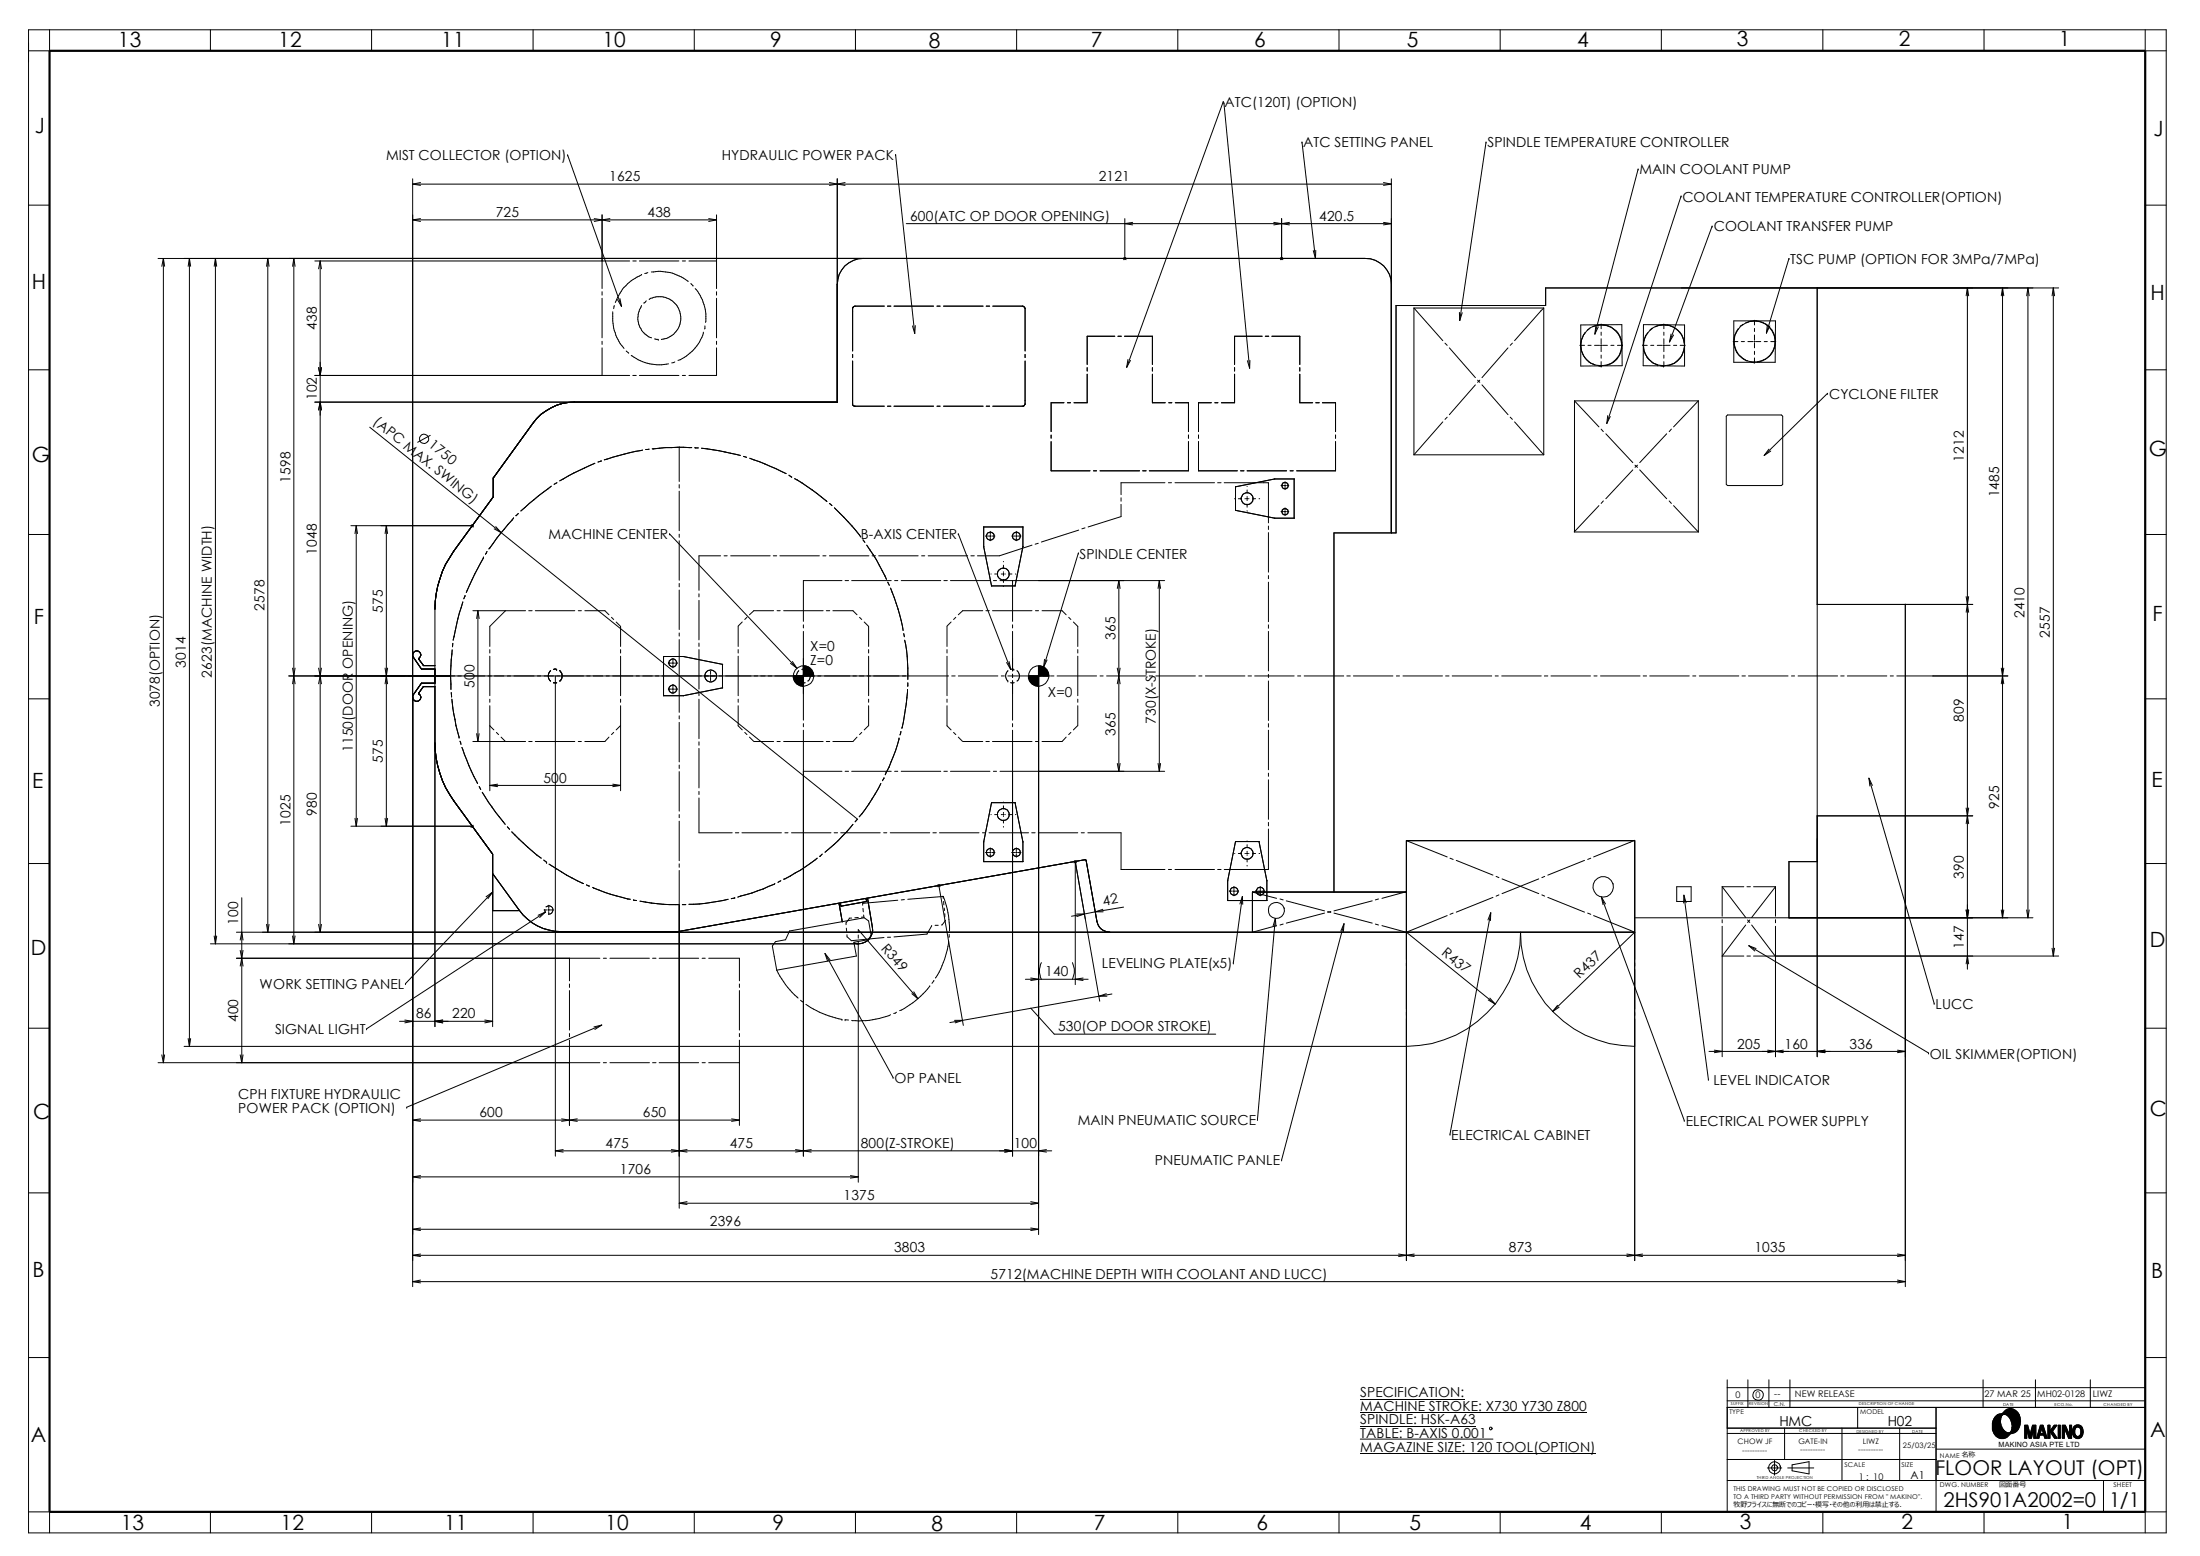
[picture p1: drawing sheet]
<svg xmlns="http://www.w3.org/2000/svg" width="297mm" height="210mm" viewBox="0 0 297 210" stroke-linecap="round" stroke-linejoin="round" font-family="sans-serif">
<g fill="none" stroke="#000" stroke-width=".14">
<path d="M3.9 4h288.5v202.9h-288.5zM6.7 4v2.9h-2.8M28.4 4v2.9M50.2 4v2.9M72 4v2.9M93.7 4v2.9M115.5 4v2.9M137.2 4v2.9M159 4v2.9M165.1 13.7h.1M165.1 13.7l-13 35.9M165.2 13.9h.1"/>
<path d="M165.2 13.9l3.5 35.8M175.8 19.2h.1M175.8 19.2l1.8 15.7M180.8 4v2.9M200.6 19.2h.1M200.6 19.2l-3.5 24.1M202.5 4v2.9M224.3 4v2.9M246.1 4v2.9M267.8 4v2.9M289.6 4v2.9h2.8M3.9 27.7h2.8"/>
<path d="M21.3 34.9h163a3.5 3.5 0 0 1 3.5 3.5M22.1 34.9l-.3 1M22.1 34.9l.1 1M22.1 34.9v108.5M25.6 34.9l-.2 1M25.6 34.9l.1 1M25.6 34.9v106.3M29.1 34.9l-.2 1M29.1 34.9l.2 1M29.1 34.9v92.5M36.2 34.9l-.2 1M36.2 34.9l.1 1"/>
<path d="M36.2 34.9v90.9M39.7 34.9l-.2 1M39.7 34.9l.1 1M39.7 34.9v92.5M42.5 35.2h42.5M43.2 35.2v90.6M43.2 35.2l-.2 1.1M43.2 35.2l.2 1.1M55.7 24.1v149.6M55.7 29.7h41M55.7 29.7l1.1 .2M55.7 24.8l1.1 .2"/>
<path d="M55.7 24.8h132.1M56.8 29.5l-1.1 .2M56.8 24.6l-1.1 .2M76.6 20.9h.1M76.6 20.9l7.3 20.5M80.2 29.5l1.1 .2M81.3 29v9.9M81.3 39.4v.4M81.3 29.7l-1.1 .2M81.3 29.7l1 .2M82.3 29.5l-1 .2M85.4 35.2h.5"/>
<path d="M86.3 35.2h5.4M86.6 37v.1a6.8 6.8 0 0 0-3.5 3.7M87.5 36.8l-.5 .1M87.9 36.7a6.5 6.5 0 0 1 2.9 .2 6.5 6.5 0 0 1 2 1l.1 .1M92.1 35.2h.4M93 35.2h3.7M93.3 38.3l.3 .3M93.9 38.9a5.8 5.8 0 0 1 1.4 3.5l-.1 1.1M95.7 29.5l1 .2M96.7 29v9.9M96.7 39.4v.4M96.7 29.7l-1 .2"/>
<path d="M112 24.6l1 .2M113 24.1v30.2h-70.5M113 24.8l-1 .2M113 24.8l1.1 .2M114.1 24.6l-1.1 .2M116.5 34.9a3.5 3.5 0 0 0-3.5 3.5M120.9 20.9h.1M120.9 20.9l2.6 24.1M122.3 30.2h65.5M151.7 34.8l.3 .3M151.8 29.5v5.6M152 34.8l-.3 .3"/>
<path d="M152.9 30l-1.1 .2 1.1 .2M172 30l2.1 .4M172.9 34.8l.3 .3M173 29.5v5.6M173.1 34.8l-.3 .3M174.1 30l-2.1 .4M177.3 33.8l.3 1.1M177.6 33.8v1.1M186.8 24.6l1 .2M186.8 30l1 .2M187.8 24.1v47.8M187.8 24.8l-1 .2"/>
<path d="M187.8 30.2l-1 .2M221.1 22.8h.1M221.1 22.8l-5.8 22.3M226.9 26.5h.1M226.9 26.5l-10 30.6M231.1 30.5h.1M231.1 30.5l-5.7 15.6M241.5 34.9h.1M241.5 34.9l-3 10.1M245.3 38.9v103.7M265.6 38.9l-.2 1M265.6 38.9l.2 1"/>
<path d="M265.6 38.9v91.9M270.3 38.9l-.1 1M270.3 38.9l.2 1M270.3 38.9v85M273.8 38.9l-.2 1M273.8 38.9l.1 1M273.8 38.9v85M277.2 38.9l-.2 1M277.2 38.9l.2 1M277.2 38.9v90.1M277.9 38.9h-69.2v2.3h-20.2v30.7h-8.4v48.5M289.6 27.7h2.8"/>
<path d="M3.9 49.9h2.8M42.5 50.7h42.5M43 55.3l.2-1 .2 1M43 49.6l.2 1.1 .2-1.1M49.9 57.7l17.7 14.2M58.1 58.8l-1.7 .9M77.6 54.3a7.1 7.1 0 0 0-5.7 2.8l-5.3 7.4v2.6l-5.3 7.3a13.9 13.9 0 0 0-2.6 7.8v56.4M81.3 40.3v5.3M81.3 46.1v.4M81.3 46.9v3.8M82.7 42.1v1.2a6 6 0 0 0 1.5 3.7M82.9 41.2l-.1 .5"/>
<path d="M83.4 40.4l.5 1M83.7 40.3l.2 1.1M84.5 47.4l.4 .3M85.2 48a6.2 6.2 0 0 0 5.1 1.1M85.4 50.7h.5M86.3 50.7h5.4M86.6 41.2a2.89 2.89 0 0 0 1.4 4.4M87.2 40.6l-.3 .3M87.6 40.4a2.89 2.89 0 0 1 4.2 1.7 2.89 2.89 0 0 1-2.5 3.7M88.4 45.7l.5 .1M88.9 45.8h.1M91.1 48.9l-.4 .1"/>
<path d="M92.1 50.7h.4M95 44.8a5.6 5.6 0 0 1-3.5 3.8M95.2 44l-.1 .4M96.7 40.3v5.3M96.7 46.1v.4M96.7 46.9v3.8h-3.7M115.1 47.8v.5M115.1 48.7v6l.2 .1h4.1M119.4 41.3h-4l-.3 .2v5.9M119.8 41.3h.5M119.8 54.8h.5M120.7 41.3h5.3"/>
<path d="M120.7 54.8h5.3M123.2 44l.3 1M123.6 43.9l-.1 1.1M126.5 41.3h.4M126.5 54.8h.4M127.4 41.3h5.3M127.4 54.8h5.3M133.1 41.3h.5M133.1 54.8h.5M134 41.3h4.1l.2 .2 .1 5.9M138.4 48.7v5.9l-.1 .1-.1 .1h-4.2M138.4 47.8v.5"/>
<path d="M141.9 59.6v3.9h5.3M141.9 58.7v.4M143.6 54.4h-1.7v3.9M144.1 54.4h.4M146.8 50.5v3.9h-1.8M146.8 49.6v.5M150.5 45.4h-3.7v3.8M150.9 45.4h.5M151.8 45.4h3.8v3.8M152.3 48.5l-.2 1.1M152.6 48.6l-.5 1M155.6 49.6v.5"/>
<path d="M155.6 50.5v3.9h1.7M157.8 54.4h.4M158.7 54.4h1.7v3.9M160.4 58.7v.4M160.4 59.6v3.9h-5.2M161.8 59.6v3.9h5.2M161.8 58.7v.4M163.5 54.4h-1.7v3.9M164 54.4h.4M166.7 50.5v3.9h-1.8M166.7 49.6v.5M168.4 48.7l.3 1"/>
<path d="M168.7 48.6v1.1M170.4 45.4h-3.7v3.8M170.8 45.4h.5M171.7 45.4h3.8v3.8M175.5 50.5v3.9h1.7M175.5 49.6v.5M177.6 54.4h.5M178.5 54.4h1.8v3.9M180.3 59.6v3.9h-5.3M180.3 58.7v.4M190.9 41.6l3.9 4.4M190.9 41.6v19.8"/>
<path d="M190.9 41.6h17.5M194.8 56.9l-3.9 4.5M195.1 46.3l.3 .3M195.4 56.3l-.3 .3M195.7 46.9l3.5 4.1M197 42.2l.1 1.1M197.4 42.2l-.3 1.1M199.2 51.9l-3.5 4.1M199.5 51.3l.3 .3M199.8 51.3l-.3 .3M200.1 51.9l3.5 4.1M203.6 46.9l-3.5 4.1"/>
<path d="M203.9 56.3l.3 .3M204.2 46.3l-.3 .3M204.5 56.9l3.9 4.5M208.4 41.6l-3.9 4.4M208.4 41.6v19.8M212.6 54.1l3.3 3.5M212.6 54.1v17.7h16.7M212.6 54.1h16.7M213.3 46.6h.6M213.4 43.9l5.5-.1 .1 5.6h-5.6zM213.4 46.8a2.72 2.72 0 0 0 1.9 2.4M214 44.9l-.5 1-.1 .5"/>
<path d="M214.4 46.6h.4M214.6 44.3l-.3 .2M215 44.1a2.79 2.79 0 0 1 3.9 2.1 2.77 2.77 0 0 1-2.3 3.1M215.3 46.6h.6M215.4 44l-.1 1.1M215.7 49.4h.5M215.8 44.1l-.5 1M216.1 46.6h.2M216.2 49.4h.1M216.2 57.9l.3 .4M216.2 43.7v.7M216.2 44.8v.5"/>
<path d="M216.2 45.7v.7M216.2 46.5v.2M216.2 46.8v.7M216.2 47.9v.4M216.2 48.8v.7M216.4 46.6h.6M216.8 58.5l3.6 3.9M217 56.1l-.1 1M217.4 56.2l-.5 .9M217.5 46.6h.4M218.4 46.6h.6M221.7 46.6h.7"/>
<path d="M221.9 43.8l5.5 .1v5.5h-5.6zM222.4 44.9a2.77 2.77 0 0 0 1.3 4.3M222.8 46.6h.5M223.1 44.3l-.4 .3M223.4 44.1a2.69 2.69 0 0 1 2.3 0 2.7 2.7 0 0 1 1.7 2.3M223.7 49.2h.1M223.7 46.6h.7M224.2 49.4h.4M224.5 46.6h.2M224.6 49.4h.1M224.6 43.7v.7M224.6 44.8v.5"/>
<path d="M224.6 45.7v.7M224.6 46.5v.2M224.6 46.8v.7M224.6 47.9v.4M224.6 48.8v.7M224.8 46.6h.7M225 58.5l-3.6 3.9M225.6 45.1l-.2 1M225.6 57.9l-.3 .4M225.9 46.6h.5M225.9 45.2l-.5 .9M226.8 46.6h.7"/>
<path d="M227.4 46.9a2.73 2.73 0 0 1-2.4 2.4M229.3 54.1l-3.4 3.5M229.3 54.1v17.7M233.2 56h7.3l.2 .2v9.2l-.2 .1h-7.3l-.2-.1v-9.2zM234 46.1h.6M234.1 43.3h5.6l-.1 5.6h-5.5zM234.1 46.3a2.78 2.78 0 0 0 1.8 2.4M234.7 44.4a2.8 2.8 0 0 0-.6 1.7M235.1 46.1h.4M235.3 43.8l-.4 .2M236 46.1h.6M236.3 48.8l.3 .1"/>
<path d="M236.7 43.3l-1 .3M236.8 46.1h.2M236.8 48.9h.1M236.9 43.2v.7M236.9 44.3v.4M236.9 45.2v.7M236.9 46v.2M236.9 46.3v.6M236.9 47.4v.4M236.9 48.3v.7M237.1 46.1h.6M237.2 43.3a2.79 2.79 0 0 1 2.5 2.7 2.79 2.79 0 0 1-2.5 2.9"/>
<path d="M238.2 46.1h.4M238.6 43.9l-.1 1.1M238.9 44l-.4 1M239.1 46.1h.6M246.7 53.1h.1M246.7 53.1l-8.5 8.4M289.6 49.9h2.8M3.9 72.1h2.8M47.4 71h16.5M48.1 71l-.2 1M48.1 71l.2 1M48.1 71v40.5"/>
<path d="M52.2 71l-.2 1M52.2 71l.1 1M52.2 71v40.5M63.6 70.8l.3 .3M63.8 70.8v.3M63.9 70.8l-.3 .3M65.3 75.2l-2.4 4.8M65.7 74.4l-.2 .4M66.7 71.4l.9 .5M66.9 71.1l.7 .8M67.6 71.9l48.2 38.7M69.3 69.9l-2.2 2.7-1.1 1.5"/>
<path d="M70 69.3l-.4 .3M74.4 65.6l-1.7 1.3-2.4 2.1M75.2 65.2l-.4 .2M80.3 62.5l-2.8 1.3-1.9 1.1M81.2 62.2l-.5 .2M86.7 60.7l-1.7 .4-3.4 1M87.6 60.6l-.4 .1M90.4 72.1h.1M90.4 72.1l17.2 18.1M91.7 60.3v4.7M91.7 65.4v.5M91.7 66.3v5.3"/>
<path d="M91.7 72.1v.4M91.7 73v5.3M91.7 78.7v.5M91.7 79.6v5.4M93.4 60.4h-3.6l-1.7 .2M93.8 60.4l.5 .1M94.7 60.5l2.4 .3 2.8 .7M97.3 75h-2.9v4.7M97.7 75h.5M98.6 75h5.4M100.4 61.6l.4 .1M101.2 61.8l2.1 .8 2.8 1.3"/>
<path d="M104.4 75h.5M105.3 75h5.3M106.5 64.1l.4 .3M107.3 64.6l2.3 1.5 2 1.6M111.1 75h.4M112 75h5.3M112 67.9l.3 .3M112.6 68.5l2.4 2.5 1.2 1.5M113.7 78.4h-5.2v5.5M114.1 78.4h.5M115 78.4h5.3M116.5 72.9l.3 .3"/>
<path d="M117 73.6a26.3 26.3 0 0 1 2.7 4.6M117.7 75h.5M118.6 75h5.4M119.8 78.6l.3 .4M120.2 79.4l1 2.8 .7 2.9M120.8 78.4h.4M121.7 78.4h5.3M124.4 75h.4M125.3 75h5.3M127.4 78.4h.5M128.3 78.4h5.3M129.4 72.1h.1"/>
<path d="M129.4 72.1l7 18.2M131.1 75h.4M132.8 73.8l1.1 5.3h3.2M132.8 73.8h.1M133.1 72.3h.4M133.6 72.3h.2M133.7 71.7v.4M133.7 72.3v.2M133.7 72.6v.4M133.8 77.5h.1M133.9 72.3h.4M134.1 78.4h.4"/>
<path d="M134.3 77.5h.4M135 78.4h22.2M135.2 77.5h.1M135.3 77.5h.3M135.5 75.8h.1M135.5 76.3v.4M135.5 77.2v.1M135.5 77.4v.2M135.5 77.7h.1M135.5 78.2v.4M135.5 79.1v.1M135.7 77.5h.1"/>
<path d="M136.2 77.5h.4M136.6 72.3h.4M136.7 78.4v5.5M137.1 77.5h.1M137.1 72.3h.2M137.2 71.7v.4M137.2 72.3v.2M137.2 72.6v.4M137.4 72.3h.4M138.1 71.1v2.7M138.1 73.8h.1M138.1 73.8l-1.1 5.3"/>
<path d="M138.1 71.1h-5.3v2.7M139.3 73.6l-4.4 1.4h-2.9M140.2 73.3l-.5 .1M145.6 74.6h.1M145.6 74.6l-4.7 15.4M145.6 71.5l-5 1.7M146.5 71.2l-.5 .2M147.6 63.5h.4M148.5 63.5h5.3M151 78.4v25.7M151 78.4l-.2 1M151 78.4l.2 1"/>
<path d="M151.3 67.2v.4M151.3 68.1v1.6l-4.4 1.4M154.3 63.5h.4M156.5 78.4v25.7M156.5 78.4l.2 1M156.5 78.4l-.2 1M157.3 65.2h-6v1.6M157.7 65.2h.5M158.6 65.2h5.4M164.4 65.2h.4M165.3 65.2h5.9v5.4M166.7 67.3h.1"/>
<path d="M166.8 65.7h.1M166.8 65.7v3.2M166.8 68.9h.1M166.8 68.9l5.3 1h2.7M167.2 67.3h.4M167.5 63.5h.4M168.1 67.3h.1M168.3 67.3h.2M168.4 63.5h5.3M168.4 65.6v.1M168.4 66.1v.4M168.4 67v.1"/>
<path d="M168.4 67.2v.2M168.4 67.5v.1M168.4 68v.5M168.4 68.9v.1M168.6 67.3h.1M169.1 67.3h.4M170 67.3h.1M171.2 71v.5M171.2 71.9v5.3M171.2 77.7v.4M171.2 78.6v5.3M172.9 65.5h.4"/>
<path d="M172.9 69h.4M173.4 65.5h.2M173.4 69h.2M173.5 65v.3M173.5 65.4v.3M173.5 65.7v.4M173.5 68.5v.3M173.5 69v.2M173.5 69.3v.3M173.7 65.5h.3M173.7 69h.3M174.2 63.5h.4"/>
<path d="M174.7 64.6v5.3M174.8 64.6h-2.7l-5.3 1.1M190.9 61.4h17.5M215.9 68.2l-3.4 3.6M216.5 67.6l-.3 .3M220.4 63.4l-3.6 3.9M220.7 62.8l.4 .3M221.1 62.8l-.4 .3M221.4 63.4l3.6 3.9M225.3 67.6l.3 .3M225.9 68.2l3.4 3.6M238.8 60.6l-.6 .9"/>
<path d="M239.1 60.9l-.9 .6M289.6 72.1h2.8M3.9 94.3h2.8M39 91.2h83.7M39.5 90.2l.3 2.1M39.8 90.2l-.3 2.1M43 90.2l.2 1M43.2 91.2l-.2 1.1M43.2 91.2l.2 1.1M43.4 90.2l-.2 1M52 90.2l.3 2.1M52.3 90.2l-.3 2.1"/>
<path d="M56.5 93.6h.1M58.7 92.2h-1.8l-1.1 1.6a.56 .56 0 0 0 .2 .8 .56 .56 0 0 0 .8-.3 .56 .56 0 0 0-.3-.7M58.7 89.8h-1.6l-.6-.9a.55 .55 0 0 0 .3-.7 .55 .55 0 0 0-.8-.3 .55 .55 0 0 0-.2 .8l1.1 1.6h1.8M58.7 92.7h-1.6l-.6 .9M60.9 93.5l.1 .4M61 93.9h.1M61 94.4l.3 2 .7 3.2M61 87.7l-.2 3 .1 2.3M61.1 86.8v.5M62.5 81.2l-.7 2.3-.6 2.9M62.8 80.4l-.2 .4M63.8 82.4h7.2"/>
<path d="M64.3 99l.2 1.1M64.5 82.4l-.2 1.1M64.5 82.4l.2 1.1M64.5 82.4v17.7M64.7 99l-.2 1.1M66.1 98l.6 .5M66.1 87.7v.4M66.1 88.6v5.3M66.1 94.4v.4M66.1 95.2v11.5M67 98.8l.3 .3M67.6 99.5l.6 .5"/>
<path d="M68.2 82.4l-2.1 2.1v2.7M71.4 82.4h.4M72.3 82.4h5.3M74.3 90.5a.89 .89 0 0 0 0 1.4M74.7 92.1h.4M74.7 90.3h.4M75 91.2v64.8M75.1 90.3h.1M75.5 90.5a.83 .83 0 0 1 0 1.4M78.1 82.4h.4M79 82.4h2.7l.5 .6M82.2 99.5l-.5 .6h-2.7"/>
<path d="M82.5 83.3l.3 .3M82.8 98.8l-.3 .3M83.2 83.9l.6 .6v2.7M83.7 98l-.5 .5M83.8 87.7v.4M83.8 88.6v5.3M83.8 94.4v.4M83.8 95.2v11.5M90.2 93h.4M90.2 89.5h.4M90.7 93h.2M90.7 89.5h.2"/>
<path d="M90.8 88.9v.4M90.8 89.4v.2M90.8 89.7v.4M90.8 92.4v.4M90.8 92.9v.2M90.8 93.2v.4M91.1 93h.4M91.1 89.5h.4M91.7 85.4v.5M91.7 86.3v4.7M91.7 91.1v.3M91.7 91.4v4.7"/>
<path d="M91.7 96.6v.4M91.7 97.5v5.3M92.2 88.6l5.3 1.1M92.3 88.6h-2.7v5.3h2.7M94.4 80.1v.5M94.4 81v5.4M94.4 86.8v.4M94.4 87.7v5.3M94.4 93.5v.4M94.4 94.4v5.3M95.9 90.6v.4M95.9 91.1v.3"/>
<path d="M95.9 91.4v.5M97.5 92.8l-5.3 1.1M97.5 92.8h.1M97.5 89.7v3.1M97.5 89.7h.1M99.7 95.2v2.8l.5 .5M99.7 84.5v2.7M99.7 87.7v.4M99.7 88.6v5.3M99.7 94.4v.4M100.2 83.9l-.5 .6M100.5 98.8l.3 .3"/>
<path d="M100.8 83.3l-.3 .3M101.2 99.5l.5 .5M104.4 82.4h-2.6l-.6 .6M104.9 82.4h.4M105.8 82.4h5.3M106.7 89.5l.9 .7M107 89.3l.6 .9M107.8 91.9h.1M107.8 90.5a1.02 1.02 0 0 0 0 1.4M108.2 92.1h.5M108.2 90.3h.5M108.5 84.3v.5"/>
<path d="M108.5 85.2v12M108.5 97.7v.4M108.5 98.6v57.4M108.7 90.3h.1M109.1 90.5a.91 .91 0 0 1 0 1.4M111.5 82.4h.5M112.4 82.4h2.7l.6 .6M115.7 99.5l-.6 .6h-2.7M116 83.3l.3 .3M116.3 98.8l-.3 .3M116.7 83.9l.6 .6v2.7M117.2 98l-.5 .5"/>
<path d="M117.3 87.7v.4M117.3 88.6v5.3M117.3 94.4v.4M117.3 95.2v2.8M121.4 99.6a23.2 23.2 0 0 1-1.9 5M121.6 98.7l-.1 .5M122 85.5l.1 .4M122.1 86.4a18.7 18.7 0 0 1 .5 5.3M122.5 93a29.2 29.2 0 0 1-.7 5.3M122.6 92.2l-.1 .4M122.7 91.2h5.4M127.8 95.2v2.8l.6 .5"/>
<path d="M127.8 84.5v2.7M127.8 87.7v.4M127.8 88.6v5.3M127.8 94.4v.4M128.4 83.9l-.6 .6M128.5 91.2h.4M128.7 98.8l.3 .3M129 83.3l-.3 .3M129.4 91.2h5.3M129.4 99.5l.5 .5M132.7 82.4h-2.7l-.6 .6M133.1 82.4h.5"/>
<path d="M134 82.4h5.3M135.2 91.2h.4M135.9 89.4l.5 .9M136.1 91.9h.1M136.1 91.2h5.5M136.1 90.5a1.02 1.02 0 0 0 0 1.4M136.2 89.3l.2 1M136.4 92.1h.5M136.4 90.3h.5M136.7 84.3v.5M136.7 85.2v5.4M136.7 91v.4"/>
<path d="M136.7 91.9v5.3M136.7 97.7v.4M136.7 98.6v57.4M136.9 90.3h.1M137.3 90.5a.88 .88 0 0 1 0 1.4M139.8 82.4h.4M140.2 89.9v76.7M140.7 82.4h2.7l.5 .6M141 89l-.1 1M141.4 89.1l-.5 .9M141.8 91.2h.5M142.7 91.2h5.3"/>
<path d="M143.9 99.5l-.5 .6h-2.7M144.3 83.3l.3 .3M144.6 98.8l-.3 .3M144.9 83.9l.6 .6v2.7M145.5 98l-.6 .5M145.5 87.7v.4M145.5 88.6v5.3M145.5 94.4v.4M145.5 95.2v2.8M148.5 91.2h.4M149.4 91.2h5.3M150.8 90.2l.2 1"/>
<path d="M151 91.2l.2 1.1M151 91.2l-.2 1.1M151.2 90.2l-.2 1M155.2 91.2h.4M156 91.2h5.4M161.8 91.2h.5M162.7 91.2h5.4M168.5 91.2h.5M169.4 91.2h5.3M171.2 84.3v.5M171.2 85.2v5.4M171.2 91v.4"/>
<path d="M171.2 91.9v5.3M171.2 97.7v.4M171.2 98.6v5.3M175.2 91.2h.4M176.1 91.2h5.3M181.8 91.2h.5M182.7 91.2h5.3M188.5 91.2h.4M189.4 91.2h5.3M195.2 91.2h.4M196 91.2h5.4M201.8 91.2h.5"/>
<path d="M202.7 91.2h5.4M208.5 91.2h.5M209.4 91.2h5.3M215.2 91.2h.4M216.1 91.2h5.3M221.8 91.2h.5M222.7 91.2h5.3M228.5 91.2h.4M229.4 91.2h5.3M235.2 91.2h.4M236.1 91.2h5.3M241.9 91.2h.4"/>
<path d="M242.7 91.2h5.4M245.3 81.6h21M248.5 91.2h.5M249.4 91.2h5.3M255.2 91.2h.4M256.1 91.2h15M257.2 81.5v92.2M265.4 80.5l.4 2.1M265.8 80.5l-.4 2.1M270.2 90.2l.3 2.1M270.5 90.2l-.3 2.1M289.6 94.3h2.8"/>
<path d="M3.9 116.5h2.8M47.4 111.5h16.5M47.9 110.4l.2 1.1M48.3 110.4l-.2 1.1M52 110.4l.2 1.1M52.3 110.4l-.1 1.1M58.7 100.3a13.7 13.7 0 0 0 2.6 7.8l5.2 7.2v23.3M62.1 100l.1 .5M62.4 100.9a32.6 32.6 0 0 0 2.1 4.8M63.6 111.4l.3 .3M63.8 111.4v.3M63.8 100.1h7.2"/>
<path d="M63.9 111.4l-.3 .3M64.7 106.2l.2 .4M65.1 106.9l1.8 2.7 1.3 1.7M66.1 106l1.1 .2M66.1 106h17.7M66.5 117.9l3.6 5a6.9 6.9 0 0 0 5.6 2.8h15.8l54.9-9.7 .2 .1 1.5 8.2a1.76 1.76 0 0 0 1.7 1.5M67.2 105.8l-1.1 .2M68.5 111.6l.3 .3M69.1 112.3l2.1 2 1.9 1.5M71.4 100.1h.4M72.3 100.1h5.3M73.4 116.1l.4 .3"/>
<path d="M73.8 116.4h.1M74.1 116.6a24.5 24.5 0 0 0 4.7 2.7M78.1 100.1h.4M79.2 119.4l.4 .2M80 119.8l2.4 .9 2.7 .7M82.7 105.8l1.1 .2M83.8 106l-1.1 .2M91.7 103.3v.4M91.7 104.1v5.4M91.7 109.9v.5M91.7 110.8v5.4M91.7 116.6v.5"/>
<path d="M91.7 117.5v45.6M94.4 100.1v.5M94.4 101v5.3M94.4 106.8v.4M94.4 107.7v4.7h4.4M99.3 112.4h.4M100.2 112.4h5.3M101.8 100.1h2.6M104.6 119.3a30 30 0 0 1-5 1.8M104.9 100.1h.4M105.4 118.9l-.4 .2M105.8 100.1h5.3"/>
<path d="M106 112.4h.4M106.8 112.4h5.4M108.5 104.1h5.2M110.3 115.8l-2.2 1.6-2.3 1.3M111 115.3l-.3 .3M111.5 100.1h.5M112.6 112.4h.5M113.5 112.4h5.3M114.1 104.1h.5M115 104.1h5.3M115.1 111.3l-1.9 2.2-1.8 1.5M115.7 110.6l-.3 .3"/>
<path d="M118.9 105.7l-1.6 2.8-1.3 1.7M119.3 112.4h.4M119.3 105l-.2 .4M120.2 112.4h5.3M120.8 104.1h.4M121.7 104.1h5.3M125.9 112.4h.5M126.6 119.5h.3M126.6 119.4l.3 .3M126.7 119.4v.3M126.7 119.5l3.3 18.9M126.8 112.4h5.4"/>
<path d="M126.9 119.4l-.3 .3M127.4 104.1h.5M128.3 104.1h5.3M130 100.1h2.7M132.6 112.4h.5M132.8 113.6h.1M132.8 113.6v2.7h5.3M133.1 115.1h.4M133.1 100.1h.5M133.5 112.4h5.4M133.6 115.1h.2M133.7 114.4v.5"/>
<path d="M133.7 114.9v.2M133.7 115.3v.4M133.8 109.9h.1M133.9 115.1h.4M134 100.1h5.3M134.1 104.1h.4M134.3 109.9h.4M135 104.1h22.2M135.2 109.9h.1M135.3 109.9h.3M135.5 108.2v.1M135.5 108.8v.4"/>
<path d="M135.5 109.6v.1M135.5 109.8v.2M135.5 110.2h.1M135.5 110.7v.4M135.5 111.5v.1M135.7 109.9h.1M136.2 109.9h.4M136.6 115.1h.4M137 108.3l1.1 5.3M137.1 108.3h-3.2l-1.1 5.3M137.1 109.9h.1M137.1 115.1h.2"/>
<path d="M137.2 114.4v.5M137.2 114.9v.2M137.2 115.3v.4M137.4 115.1h.4M138.1 113.6h.1M138.1 113.6v2.7M139.3 112.4h.4M139.8 100.1h.4M140.2 112.4h5.3M145 116.3h.3M145 116.2l.3 .3M145.2 116.2v16.7"/>
<path d="M145.2 116.3l3.3 18.8M145.3 116.2l-.3 .3M146 112.4h.4M146.9 112.4h4.4v4.9h6M150.8 103l.2 1.1M151.2 103l-.2 1.1M156.3 103l.2 1.1M156.7 103l-.2 1.1M157.7 117.3h.5M158.6 117.3h5.4M164.4 117.3h.4M165.7 118.9h.1"/>
<path d="M165.7 118.9v2.6h5.4M166.6 119.6v.5M166.7 115.2h.1M167.2 115.2h.4M168.1 115.2h.1M168.3 115.2h.2M168.4 113.5h.1M168.4 114v.4M168.4 114.9v.1M168.4 115.1v.2M168.4 115.4h.1M168.4 115.9v.4"/>
<path d="M168.4 116.8v.1M168.6 115.2h.1M169.1 115.2h.4M170 113.6l1 5.3M170 115.2h.1M170 113.6h-3.2l-1.1 5.3M170.1 119.6v.5M171 118.9h.1M171 118.9v2.6M171.2 111.9v5.4h-5.9M171.2 104.4v.4M171.2 105.2v5.4"/>
<path d="M171.2 111v.5M189.9 113.5l5.5 2.2M189.9 113.5h30.8v56.6M189.9 113.5v56.6M195.7 115.8l.5 .2M196.6 116.1l4.9 2M202 118.3l.4 .1M202.8 118.6l4.9 2M207.7 118.6l-4.9 2M208.5 118.3l-.3 .1M213.9 116.1l-4.9 2M214.8 115.8l-.5 .2"/>
<path d="M220.6 113.4l-5.5 2.3M226.4 119.7h1.9v2h-1.9zM232.5 119.7v4M232.5 119.7h2.9M232.5 119.7l3.2 4.1M235.8 119.7h.5M236.7 119.7h3M239.7 119.7v4M239.7 119.7l-3.2 4.1M245.3 116.3h-3.8v7.6M245.3 110.1h21M252.3 105l8.8 30.4"/>
<path d="M252.3 105l.5 1M252.3 105l.1 1.1M265.4 109.1l.4 2.1M265.8 109.1l-.4 2.1M289.6 116.5h2.8M3.9 138.8h2.8M28.4 127.4h87.5M28.9 126.3l.2 1.1M29.3 126.3l-.2 1.1M31.9 129.3h49.1M31.9 125.8h188.8l-11.1 10.7M32.4 128.3l.2 1"/>
<path d="M32.4 126.9l.2-1.1 .2 1.1M32.6 121.2v22.2M32.6 129.3l-.2 1.1M32.6 129.3l.2 1.1M32.8 128.3l-.2 1M36 124.8l.2 1M36.3 124.8l-.1 1M39.5 126.3l.2 1.1M39.8 126.3l-.1 1.1M43 124.8l.2 1M43.4 124.8l-.2 1M49.5 138.9h.1"/>
<path d="M53.9 137.8h12.6M54.7 137.7l1 .1-1 .2M54.7 132.8h.1M59.8 137.7l-1.1 .1 1.1 .2M65.4 137.7l1.1 .1M66.5 122.9h3.5M66.5 137.8l-1.1 .2M66.5 120.4l-11.8 12.4M66.5 120.4l-.6 .9M66.5 120.4l-.9 .6M73.4 122.8h.5M73.5 122.8l.1 .3"/>
<path d="M73.6 123.1h.1M73.6 123.1l-24.1 15.8M73.6 123.1l-.7 .7M73.6 123.1l-1 .4M73.7 122.4a.56 .56 0 0 1 .9 .2 .56 .56 0 0 1-.6 .8M74 122.8h.2M74.1 122.2v.4M74.1 122.7v.2M74.1 123v.4M74.3 122.8h.5M76.9 129.3v3.1M76.9 132.8v.5"/>
<path d="M76.9 133.7v5.3M76.9 139.5v.4M81.2 138.3l-1 .3M81.2 138.3l-.9 .6M81.2 138.3l-26.3 11.1M81.4 129.3h.5M82.3 129.3h5.4M85.5 121.5h.4M86.4 121.6a23.2 23.2 0 0 0 5.3 .5M88.1 129.3h.5M89 129.3h5.3M92.1 122.1h.5"/>
<path d="M94.8 129.3h.4M95.7 129.3h4.1v3.1M98.3 121.4l-1.5 .3a17.6 17.6 0 0 1-3.8 .3M99.2 121.2l-.5 .1M99.8 132.8v.5M99.8 133.7v5.3M99.8 139.5v.4M104.7 127.1l1.3-.3 .6-1.2 10.1-1.7 .6 .4 .3 1.9-.4 .6-1.9 .4 .3 1.8-10.7 1.9-.6-3.2zM104.9 130.9a11.7 11.7 0 0 0 2.8 3.8M108.1 135l.3 .3M108.8 135.6a12.2 12.2 0 0 0 4.9 2M111.4 128.7l9.2 16.7"/>
<path d="M111.4 128.7l.7 .8M111.4 128.7l.3 1M113.7 137.6h.1M113.7 124.4l-.4-2.4h.2v.3l3.5-.6-.1-.3 .2-.1 .7 3.8a1.89 1.89 0 0 1-2.5 2.2M114.1 137.6h.1M114.1 137.6l.5 .1M114.3 125.3v.4M114.3 126.2v.2M114.4 126.4l.5 .6 4.4-.5M114.6 123.9h.4M114.7 124l-.5 .5v.3M115.9 125.7v-.2l8 9.3"/>
<path d="M115.9 126.2v.4M115.9 127.1v32.5M115.9 123.8l-.5 .1M116.5 122.6v.5M116.6 123.5v.3h-.3M119.8 126.5h.4M120.2 136.9a11 11 0 0 1-5.2 .8M121 136.6l-.4 .2M121.2 121.5l-4.7 .4v.3M122.1 121.4l-.4 .1M122.6 121.4l4.7-.4 .5 1.3 .3 1.3 .1 2M123.1 134.1l.8 .7"/>
<path d="M123.4 133.9l.5 .9M125.5 133.1a10.7 10.7 0 0 1-4 3.3M125.8 124.9l-.7 1.2-4.4 .3M126.1 132.3l-.3 .4M126.2 124.9h.5M127.2 124.8h-.1M127.3 120.9v.3M127.4 121.7v.4M127.5 122.6v.2M127.6 123.3v.4M127.6 124.2l-.4 .6M128.1 127a12.3 12.3 0 0 1-1.3 4.2l-.5 .8"/>
<path d="M128.1 126.1v.4M128.9 137.7h1.1M130 137.7l-1.1 .3M130 137.7l-1.8 .3M138.4 132.2h8.5M139.1 132l1.1 .2-1.1 .1M139.1 136.1l3.2 3.5h21.8M140.6 129.9l-.1 .3a2.55 2.55 0 0 0 .1 2M144.8 129.9l.1 .3a2.35 2.35 0 0 1-.1 2M145.3 123.4h1.1M146.2 132l-1 .2 1 .1M146.4 123.4l-1 .3"/>
<path d="M146.4 123.4l-1.7 .3M147.9 123.1h1M147.9 123.1l-1.5 .3M148.4 134.5l-18.4 3.2M148.4 134.5h1M148.9 122.7l-1 .4M149.4 134.1l-1 .4M150.1 134.2l-1.7 .3M151.7 122.4l-3.8 .7M165.9 120.3h.5M166.5 130h.1M166.5 120.3h.2"/>
<path d="M166.6 120.2v.2M166.6 120.5v.4M166.8 120.3h.4M167.7 121l-1.2 9M167.7 121l.1 1M167.7 121l-.3 1M169.1 120.4l3.2 .8M169.1 120.4v5.4l3.2-.9M169.1 120.4h20.8M169.5 120.3h.4M170 120.3h.2M170.1 120.2v.2"/>
<path d="M170.1 120.5v.4M170.3 120.3h.5M172.2 124l-2.4 27.1M172.2 124l.1 1M172.2 124l-.3 1M172.8 121.3l.4 .2M173.2 124.7l-.4 .1M173.7 121.6l5.1 1.3M178.8 123.2l-5.1 1.4M179.2 123l.5 .1M179.7 123l-.5 .1M180.1 123.2l5.2 1.4"/>
<path d="M181.4 124.7l-8.4 31.8M181.4 124.7v1M181.4 124.7l-.4 .9M185.3 121.6l-5.2 1.3M185.7 124.7l.4 .1M186.1 121.3l-.4 .2M186.6 124.9l3.2 .9M189.8 120.4l-3.2 .8M195.4 123.6l-5.5 2.2 11.9 9.7M196.2 123.2l-.5 .2M200.9 135l.9 .5M201.1 134.7l.7 .8"/>
<path d="M201.3 123.2l-5.6 29.9M201.3 123.2l-.1 1M201.3 123.2l-.4 1M201.5 121.1l-4.9 2M202.4 120.8l-.4 .1M208.2 120.8l.3 .1M209 121.1l4.9 2M210.3 135.7l-.7 .8M210.5 135.9l-.9 .6M214.3 123.2l.5 .2M215.1 123.6l5.5 2.2M216.2 121.1l11.2 30.1"/>
<path d="M216.2 121.1l.5 .9M216.2 121.1l.2 1M220.7 123.9h53.7M227.3 120.8l3.3 24.9M227.3 120.8l.3 1M227.3 120.8v1.1M232.5 124.1v.4M232.5 125v17.6M235.7 124.8l-3.2 4.2h2.9M235.8 129h.5M235.9 124.2l.3 .3M236.1 127.6l24.2 14.5"/>
<path d="M236.1 127.6l1 .4M236.1 127.6l.8 .8M236.2 124.2l-.3 .3M236.5 124.8l3.1 4.2M236.7 129h41.2M239.7 124.1v.4M239.7 125v17.6M261.1 135.4h.1M265.4 122.8l.2 1.1 .2-1.1M265.4 130.1l.2-1.1 .2 1.1M270.2 122.8l.1 1.1M270.5 122.8l-.2 1.1"/>
<path d="M273.6 122.8l.2 1.1M273.9 122.8l-.1 1.1M277 128l.2 1M277.4 128l-.2 1M289.6 138.8h2.8M21.3 143.4h59.7M21.8 142.4l.3 1M22.2 142.4l-.1 1M24.8 141.2h165.1a15.5 15.5 0 0 0 15.4-15.4 15.5 15.5 0 0 0 15.4 15.4M25.4 140.2l.2 1M25.7 140.2l-.1 1M32.4 142.4l.2 1"/>
<path d="M32.8 142.4l-.2 1M54.9 149.4h.1M55.7 158.8h60.2M55.7 158.8l1.1 .2M55.7 151.2l1.1 .1M55.7 151.2h44.1M56.8 158.7l-1.1 .1M56.8 151l-1.1 .2M75 155.3h67M75 155.3l1 .2M75.8 151l2.1 .3M76 155.2l-1 .1"/>
<path d="M76.9 140.4v11.5M77.9 151l-2.1 .3M81.4 143.4h.5M82.3 143.4h5.4M88.1 143.4h.5M89 143.4h5.3M90.6 155.2l2.2 .3M92.8 155.2l-2.2 .3M94.8 143.4h.4M95.7 143.4h4.1M98.8 151l1 .2M99.8 140.4v11.5"/>
<path d="M99.8 151.2l-1 .1M107.4 155.2l2.1 .3M109.5 155.2l-2.1 .3M114.8 158.7l1.1 .1M115.9 158.8l-1.1 .2M120.6 145.4h.1M135.6 155.2l1.1 .1-1.1 .2M141.3 155.2l-1.1 .1 1.1 .2M169.8 151.1h.1M173 156.5h.1M195.7 153.1h.1M227.4 151.2h.1"/>
<path d="M230.6 145.7h.1M230.7 141.9h26.5M231.4 141.7l1.1 .2-1.1 .2M238.6 141.7l2.1 .4M240.7 141.7l-2.1 .4M246.4 141.7l-1.1 .2 1.1 .2M256.2 141.7l1 .2M257.2 141.9l-1 .2M260.3 142.1h.1M3.9 161h2.8M55.7 165.9h84.5M55.7 165.9l1.1 .2"/>
<path d="M55.7 169.4l1.1 .2M55.7 169.4h201.5M55.7 173l1.1 .1M55.7 173h201.5M56.8 165.7l-1.1 .2M56.8 169.2l-1.1 .2M56.8 172.8l-1.1 .2M91.7 162.4l1.1 .2M91.7 162.4h48.5M92.8 162.2l-1.1 .2M139.1 162.2l1.1 .2M139.1 165.7l1.1 .2"/>
<path d="M140.2 162.4l-1.1 .2M140.2 165.9l-1.1 .2M188.8 169.2l2.1 .4M190.9 169.2l-2.1 .4M219.6 169.2l2.1 .4M221.7 169.2l-2.1 .4M256.2 169.2l1 .2M256.2 172.8l1 .2M257.2 169.4l-1 .2M257.2 173l-1 .1M289.6 161h2.8M3.9 183.2h2.8"/>
<path d="M183.6 196.2h31.8M183.6 194.2h17.9M183.6 188.8h14.1M183.6 190.6h30.6M183.6 192.5h15.7M233.2 199.8h56.4M233.2 197h28.2M233.2 192.7h28.2M233.2 186.2v17.8M233.2 187.3h56.4M233.2 189.1h56.4M233.2 193.5h28.2"/>
<path d="M233.2 189.9h56.4M236 186.2v3.7M238.6 198.1h1.9M238.8 186.2v3.7M239.6 197.1v2M240.9 192.7v4.3M241.3 198.1h3.6M241.6 186.2v3.7M241.9 197.7l2.3-.4v1.6l-2.3-.4zM248.7 192.7v7.1M250.8 189.9v2.8M256.5 192.7v7.1"/>
<path d="M261.4 189.9v14.1M261.4 195.6h28.2M267.7 186.2v3.7M269.3 191.3l.4-.4a1.61 1.61 0 0 0 1.2-.7l.3-.1 .5 .1 .6 .3 .3 .5 .2 .6-.1 .6-.2 .7-.4 .4-.7 .2-.5 .5-.2 .1h-.6l-.5-.2-.3-.3-.3-.7v-.8zM270.2 191.1l.2-.2 .5 .1 .6 .6 .2 .7-.1 .6-.3 .5-.5-.1-.5-.5a1.87 1.87 0 0 1-.1-1.6zM273.3 192.4h.4l.4 1.2 .3-1.2h.4v1.7h-.2v-1.4l-.4 1.4h-.3l-.3-1.4v1.4h-.3zM274.8 186.2v3.7M275.5 192.4h.3l.6 1.7h-.3l-.2-.4h-.6v.4h-.3zM275.6 192.7l.3 .8h-.5zM276.5 192.4h.2v1.7h-.2zM277.3 192.4h.4l-.6 .8 .6 .9h-.3l-.7-.9zM277.9 192.4h.2v1.7h-.2z"/>
<path d="M278.4 192.4h.4l.6 1.3v-1.3h.3v1.7h-.4l-.6-1.4v1.4h-.3zM280 192.5l.4-.2h.3l.4 .3a1.31 1.31 0 0 1 0 1l-.2 .4-.2 .1h-.4a.69 .69 0 0 1-.5-.6v-.6zM280.2 192.7l.2-.1h.2a.81 .81 0 0 1 .2 1.1l-.2 .2-.3-.1a.72 .72 0 0 1-.2-.9zM282.2 186.2v3.7M284 199.8v4.2M289.6 183.2h2.8M3.9 204h2.8v2.9M28.4 204v2.9M50.2 204v2.9M72 204v2.9M93.7 204v2.9M115.5 204v2.9"/>
<path d="M137.2 204v2.9M159 204v2.9M180.8 204v2.9M202.5 204v2.9M224.3 204v2.9M246.1 204v2.9M267.8 204v2.9M292.4 204h-2.8v2.9"/>
<circle cx="57.3" cy="59.2" r=".62"/>
<circle cx="216.2" cy="46.6" r="2.78"/>
<circle cx="224.6" cy="46.6" r="2.78"/>
<circle cx="236.9" cy="46.1" r="2.79"/>
<circle cx="133.7" cy="72.3" r=".53"/>
<circle cx="135.5" cy="77.5" r=".8"/>
<circle cx="137.2" cy="72.4" r=".53"/>
<circle cx="168.4" cy="67.3" r=".81"/>
<circle cx="173.5" cy="69.1" r=".42"/>
<circle cx="173.5" cy="65.5" r=".43"/>
<circle cx="90.8" cy="93" r=".53"/>
<circle cx="90.8" cy="89.5" r=".53"/>
<circle cx="96" cy="91.2" r=".79"/>
<circle cx="108.5" cy="91.3" r="1.37"/>
<circle cx="140.2" cy="91.2" r="1.38"/>
<circle cx="133.7" cy="115" r=".54"/>
<circle cx="135.5" cy="109.9" r=".8"/>
<circle cx="137.2" cy="115.1" r=".53"/>
<circle cx="168.3" cy="115.2" r=".79"/>
<circle cx="216.4" cy="119.7" r="1.38"/>
<circle cx="166.6" cy="120.3" r=".53"/>
<circle cx="170.1" cy="120.3" r=".54"/>
<circle cx="172.3" cy="122.9" r="1.09"/>
<circle cx="201.2" cy="192.8" r=".18"/>
<circle cx="237.3" cy="188.3" r=".71"/>
<circle cx="239.6" cy="198.1" r=".4"/>
<circle cx="239.6" cy="198.1" r=".8"/>
</g>
<path d="M6.7 6.9h282.9v197.1h-282.9z" fill="none" stroke="#000" stroke-width=".3"/>
<g fill="#000">
<path d="M107.1 91.2h1.4v1.4l-.5-.1-.6-.4-.3-.4z" fill-rule="evenodd"/>
<path d="M108.5 89.9h.4l.4 .2 .4 .5 .2 .6h-1.4z" fill-rule="evenodd"/>
<path d="M138.9 91.2h1.3v1.4l-.5-.1-.6-.4-.2-.5z" fill-rule="evenodd"/>
<path d="M140.2 89.9h.4l.5 .2 .3 .5 .2 .6h-1.4z" fill-rule="evenodd"/>
<path d="M269.6 191a1.8 1.8 0 0 0-.6 1.1v.8a1.27 1.27 0 0 0 .8 1.1 1.27 1.27 0 0 0 1.3-.2l.1-.1a.5 .5 0 0 1 .5-.3 1.76 1.76 0 0 0 .9-2.3 1.23 1.23 0 0 0-1-1 1.23 1.23 0 0 0-1.3 .7zM270.3 191a.86 .86 0 0 1 1.2 .7v.2a1.28 1.28 0 0 1-.2 1.5 1.39 1.39 0 0 1-1.3-1.4l.1-.6z" fill-rule="evenodd"/>
<path d="M273.3 192.4h.4l.4 1.2 .3-1.2h.4v1.7h-.2v-1.4l-.4 1.4h-.3l-.3-1.4v1.4h-.3z" fill-rule="evenodd"/>
<path d="M275.6 192.7l.3 .8h-.5zM275.5 192.4l-.5 1.7h.3v-.4h.6l.2 .4h.3l-.6-1.7z" fill-rule="evenodd"/>
<path d="M276.5 192.4h.2v1.7h-.2z" fill-rule="evenodd"/>
<path d="M277.3 192.4h.4l-.6 .8 .6 .9h-.3l-.7-.9z" fill-rule="evenodd"/>
<path d="M277.9 192.4h.2v1.7h-.2z" fill-rule="evenodd"/>
<path d="M278.4 192.4h.4l.6 1.3v-1.3h.3v1.7h-.4l-.6-1.4v1.4h-.3z" fill-rule="evenodd"/>
<path d="M280 192.5a1.04 1.04 0 0 0 .4 1.6h.3a1.09 1.09 0 0 0 .4-1.4l-.5-.4h-.3zM280.2 192.7l.2-.1h.3l.2 .4v.5l-.2 .3-.3 .1-.2-.1-.1-.3v-.5z" fill-rule="evenodd"/>
</g>
<g fill="none" stroke="#000" stroke-width=".17">
<path d="M107.1 91.2h1.4v1.4l-.5-.1-.6-.4-.3-.4zM108.5 89.9h.4l.4 .2 .4 .5 .2 .6h-1.4zM138.9 91.2h1.3v1.4l-.5-.1-.6-.4-.2-.5zM140.2 89.9h.4l.5 .2 .3 .5 .2 .6h-1.4zM269.4 191.2a1.04 1.04 0 0 1 .9-.4 1.25 1.25 0 0 1 1.4-.7 1.25 1.25 0 0 1 1 1.1 1.76 1.76 0 0 1-1 2.3h-.3l-.3 .3a1.27 1.27 0 0 1-1.3 .2 1.27 1.27 0 0 1-.8-1.1v-.8zM270.3 191a.86 .86 0 0 1 1.2 .7v.2a1.28 1.28 0 0 1-.2 1.5 1.39 1.39 0 0 1-1.3-1.4l.1-.6zM273.3 192.4h.4l.4 1.2 .3-1.2h.4v1.7h-.2v-1.4l-.4 1.4h-.3l-.3-1.4v1.4h-.3zM275.5 192.4h.3l.6 1.7h-.3l-.2-.4h-.6v.4h-.3zM275.6 192.7l.3 .8h-.5zM276.5 192.4h.2v1.7h-.2zM277.3 192.4h.4l-.6 .8 .6 .9h-.3l-.7-.9zM277.9 192.4h.2v1.7h-.2z"/>
<path d="M278.4 192.4h.4l.6 1.3v-1.3h.3v1.7h-.4l-.6-1.4v1.4h-.3zM280 192.5l.3-.2h.3a1 1 0 0 1 .5 1.4l-.3 .4h-.4a1.04 1.04 0 0 1-.4-1.6zM280.2 192.7l.2-.1h.3l.2 .4v.5l-.2 .3-.3 .1-.2-.1-.1-.3v-.5z"/>
</g>
<g font-size="2.8">
<text x="15.9" y="6.4">13</text>
<text x="37.6" y="6.4">12</text>
<text x="59.6" y="6.4">11</text>
<text x="81.3" y="6.4">10</text>
<text x="104" y="6.4">9</text>
<text x="125.4" y="6.5">8</text>
<text x="147.3" y="6.4">7</text>
<text x="169.3" y="6.4">6</text>
<text x="189.9" y="6.4">5</text>
<text x="212.9" y="6.4">4</text>
<text x="234.5" y="6.3">3</text>
<text x="256.3" y="6.3">2</text>
<text x="278" y="6.3">1</text>
<text x="4.7" y="17.9">J</text>
<text x="290.7" y="18.4">J</text>
<text x="4.3" y="39">H</text>
<text x="290.3" y="40.4">H</text>
<text x="4.3" y="62.3">G</text>
<text x="290.1" y="61.6">G</text>
<text x="290.6" y="83.8">F</text>
<text x="4.6" y="84.2">F</text>
<text x="4.4" y="106.3">E</text>
<text x="290.4" y="106.3">E</text>
<text x="4.1" y="128.9">D</text>
<text x="290.2" y="127.8">D</text>
<text x="4.5" y="151">C</text>
<text x="290.2" y="150.6">C</text>
<text x="4.4" y="172.3">B</text>
<text x="290.4" y="172.4">B</text>
<text x="4.1" y="194.6">A</text>
<text x="290.3" y="193.9">A</text>
<text x="261.3" y="199.1">FLOOR LAYOUT (OPT)</text>
<text x="262.4" y="203.4">2HS901A2002=0</text>
<text x="284.7" y="203.4">1/1</text>
<text x="16.3" y="206.5">13</text>
<text x="37.9" y="206.5">12</text>
<text x="59.9" y="206.5">11</text>
<text x="81.7" y="206.5">10</text>
<text x="104.3" y="206.5">9</text>
<text x="125.8" y="206.6">8</text>
<text x="147.7" y="206.5">7</text>
<text x="169.6" y="206.5">6</text>
<text x="190.3" y="206.5">5</text>
<text x="213.3" y="206.5">4</text>
<text x="234.9" y="206.4">3</text>
<text x="256.7" y="206.4">2</text>
<text x="278.3" y="206.4">1</text>
</g>
<g font-size="1.9">
<text x="165.3" y="14.4">ATC(120T) (OPTION)</text>
<text x="52.1" y="21.6">MIST COLLECTOR (OPTION)</text>
<text x="97.5" y="21.6">HYDRAULIC POWER PACK</text>
<text x="175.9" y="19.9">ATC SETTING PANEL</text>
<text x="200.8" y="19.9">SPINDLE TEMPERATURE CONTROLLER</text>
<text x="221.3" y="23.5">MAIN COOLANT PUMP</text>
<text x="66.9" y="29.3">725</text>
<text x="82.3" y="24.5">1625</text>
<text x="87.4" y="29.3">438</text>
<text x="122.9" y="29.8">600(ATC OP DOOR OPENING)</text>
<text x="148.3" y="24.5">2121</text>
<text x="178.1" y="29.8">420.5</text>
<text x="227.1" y="27.2">COOLANT TEMPERATURE CONTROLLER(OPTION)</text>
<text x="231.4" y="31.2">COOLANT TRANSFER PUMP</text>
<text x="241.7" y="35.6">TSC PUMP (OPTION FOR 3MPa/7MPa)</text>
<text x="42.8" y="44.5" transform="rotate(-90 42.8 44.5)">438</text>
<text x="246.9" y="53.8">CYCLONE FILTER</text>
<text x="42.8" y="54" transform="rotate(-90 42.8 54)">102</text>
<text x="50.3" y="57.1" transform="rotate(39 50.3 57.1)">(APC MAX. SWING)</text>
<text x="39.2" y="65.2" transform="rotate(-90 39.2 65.2)">1598</text>
<text x="57.7" y="60.2" transform="rotate(39 57.7 60.2)">1750</text>
<text x="265.1" y="62.3" transform="rotate(-90 265.1 62.3)">1212</text>
<text x="269.9" y="67.1" transform="rotate(-90 269.9 67.1)">1485</text>
<text x="42.8" y="74.8" transform="rotate(-90 42.8 74.8)">1048</text>
<text x="74" y="72.8">MACHINE CENTER</text>
<text x="116.2" y="72.8">B-AXIS CENTER</text>
<text x="145.8" y="75.4">SPINDLE CENTER</text>
<text x="35.7" y="82.4" transform="rotate(-90 35.7 82.4)">2578</text>
<text x="51.7" y="82.7" transform="rotate(-90 51.7 82.7)">575</text>
<text x="273.3" y="83.4" transform="rotate(-90 273.3 83.4)">2410</text>
<text x="109.4" y="89.7">Z=0</text>
<text x="109.4" y="87.9">X=0</text>
<text x="150.6" y="86.4" transform="rotate(-90 150.6 86.4)">365</text>
<text x="276.7" y="86.1" transform="rotate(-90 276.7 86.1)">2557</text>
<text x="21.6" y="95.5" transform="rotate(-90 21.6 95.5)">3078(OPTION)</text>
<text x="25.1" y="90.1" transform="rotate(-90 25.1 90.1)">3014</text>
<text x="28.6" y="91.4" transform="rotate(-90 28.6 91.4)">2623(MACHINE WIDTH)</text>
<text x="64.1" y="92.8" transform="rotate(-90 64.1 92.8)">500</text>
<text x="141.5" y="94">X=0</text>
<text x="47.6" y="101.5" transform="rotate(-90 47.6 101.5)">1150(DOOR OPENING)</text>
<text x="150.6" y="99.3" transform="rotate(-90 150.6 99.3)">365</text>
<text x="156" y="97.7" transform="rotate(-90 156 97.7)">730(X-STROKE)</text>
<text x="265.1" y="97.5" transform="rotate(-90 265.1 97.5)">809</text>
<text x="51.7" y="103" transform="rotate(-90 51.7 103)">575</text>
<text x="73.4" y="105.6">500</text>
<text x="39.2" y="111.4" transform="rotate(-90 39.2 111.4)">1025</text>
<text x="42.8" y="110.1" transform="rotate(-90 42.8 110.1)">980</text>
<text x="269.9" y="109.1" transform="rotate(-90 269.9 109.1)">925</text>
<text x="265.1" y="118.6" transform="rotate(-90 265.1 118.6)">390</text>
<text x="32.2" y="124.8" transform="rotate(-90 32.2 124.8)">100</text>
<text x="149" y="122.2" transform="rotate(-10 149 122.2)">42</text>
<text x="118.9" y="128" transform="rotate(49 118.9 128)">R349</text>
<text x="141.1" y="131.8">140</text>
<text x="148.8" y="130.7">LEVELING PLATE(x5)</text>
<text x="194.5" y="128.8" transform="rotate(39 194.5 128.8)">R437</text>
<text x="265.1" y="128" transform="rotate(-90 265.1 128)">147</text>
<text x="32.2" y="138" transform="rotate(-90 32.2 138)">400</text>
<text x="35.1" y="133.5">WORK SETTING PANEL</text>
<text x="56.2" y="137.5">86</text>
<text x="61" y="137.5">220</text>
<text x="213.2" y="132.2" transform="rotate(-44 213.2 132.2)">R437</text>
<text x="261.3" y="136.1">LUCC</text>
<text x="37.1" y="139.6">SIGNAL LIGHT</text>
<text x="142.8" y="139.2">530(OP DOOR STROKE)</text>
<text x="234.5" y="141.5">205</text>
<text x="240.9" y="141.5">160</text>
<text x="249.7" y="141.5">336</text>
<text x="260.5" y="142.9">OIL SKIMMER(OPTION)</text>
<text x="32.2" y="148.3">CPH FIXTURE HYDRAULIC</text>
<text x="120.8" y="146.2">OP PANEL</text>
<text x="231.3" y="146.4">LEVEL INDICATOR</text>
<text x="32.2" y="150.2">POWER PACK (OPTION)</text>
<text x="64.7" y="150.8">600</text>
<text x="81.7" y="154.9">475</text>
<text x="86.8" y="150.8">650</text>
<text x="98.5" y="154.9">475</text>
<text x="116.2" y="154.9">800(Z-STROKE)</text>
<text x="136.9" y="154.9">100</text>
<text x="145.5" y="151.8">MAIN PNEUMATIC SOURCE</text>
<text x="195.9" y="153.8">ELECTRICAL CABINET</text>
<text x="227.6" y="152">ELECTRICAL POWER SUPPLY</text>
<text x="83.7" y="158.5">1706</text>
<text x="155.9" y="157.3">PNEUMATIC PANLE</text>
<text x="95.8" y="165.5">2396</text>
<text x="113.9" y="162">1375</text>
<text x="120.7" y="169">3803</text>
<text x="133.7" y="172.6">5712(MACHINE DEPTH WITH COOLANT AND LUCC)</text>
<text x="203.7" y="169">873</text>
<text x="236.9" y="169">1035</text>
<text x="183.6" y="188.6">SPECIFICATION:</text>
<text x="183.6" y="190.4">MACHINE STROKE: X730 Y730 Z800</text>
<text x="183.6" y="194.1">TABLE: B-AXIS 0.001</text>
<text x="183.6" y="195.9">MAGAZINE SIZE: 120 TOOL(OPTION)</text>
<text x="183.6" y="192.2">SPINDLE: HSK-A63</text>
<text x="240.2" y="192.4">HMC</text>
<text x="254.8" y="192.4">H02</text>
</g>
<text font-size="1.5" x="257.9" y="199.6">A1</text>
<g font-size="1.2">
<text x="234.3" y="188.6">0</text>
<text x="237" y="188.6">0</text>
<text x="239.5" y="188.6">--</text>
<text x="242.3" y="188.6">NEW RELEASE</text>
<text x="267.9" y="188.6">27 MAR 25</text>
<text x="275" y="188.6">MH02-0128</text>
<text x="282.5" y="188.6">LIWZ</text>
<text x="251" y="199.7">1 : 10</text>
</g>
<g font-size="1">
<text x="234.6" y="194.9">CHOW JF</text>
<text x="235.2" y="196">----------</text>
<text x="242.8" y="194.9">GATE-IN</text>
<text x="243" y="196">----------</text>
<text x="250.9" y="196">----------</text>
<text x="251.5" y="194.9">LIWZ</text>
<text x="256.9" y="195.5">25/03/25</text>
<text x="269.8" y="195.3">MAKINO ASIA PTE LTD</text>
</g>
<g font-size=".9">
<text x="233.5" y="190.9">TYPE</text>
<text x="251.1" y="190.9">MODEL</text>
<text x="261.9" y="196.7">NAME 名称</text>
<text x="234" y="202.3">TO A THIRD PARTY WITHOUT PERMISSION FROM &quot; MAKINO&quot;.</text>
<text x="234" y="203.5">牧野フライスに無断でのコピー・模写・その他の利⽤は禁⽌する.</text>
<text x="234" y="201.3">THIS DRAWING MUST NOT BE COPIED OR DISCLOSED</text>
<text x="249" y="198">SCALE</text>
<text x="256.7" y="198">SIZE</text>
<text x="261.9" y="200.7">DWG. NUMBER</text>
<text x="269.9" y="200.7">図面番号</text>
<text x="285.3" y="200.7">SHEET</text>
</g>
<text font-size=".7" x="239.5" y="189.8">C.N.</text>
<g font-size=".6">
<text x="233.7" y="189.7">SUFFIX</text>
<text x="236.1" y="189.7">REVISION</text>
<text x="251" y="189.7">DESCRIPTION OF CHANGE</text>
<text x="270.4" y="189.7">DATE</text>
<text x="277.4" y="189.7">ECO.No.</text>
<text x="284" y="189.7">CHANGED BY</text>
<text x="234.9" y="193.3">APPROVED BY</text>
<text x="242.9" y="193.3">CHECKED BY</text>
<text x="250.6" y="193.3">DESIGNED BY</text>
<text x="258.1" y="193.3">DATE</text>
<text x="237.2" y="199.6">THIRD ANGLE PROJECTION</text>
</g>
</svg>
